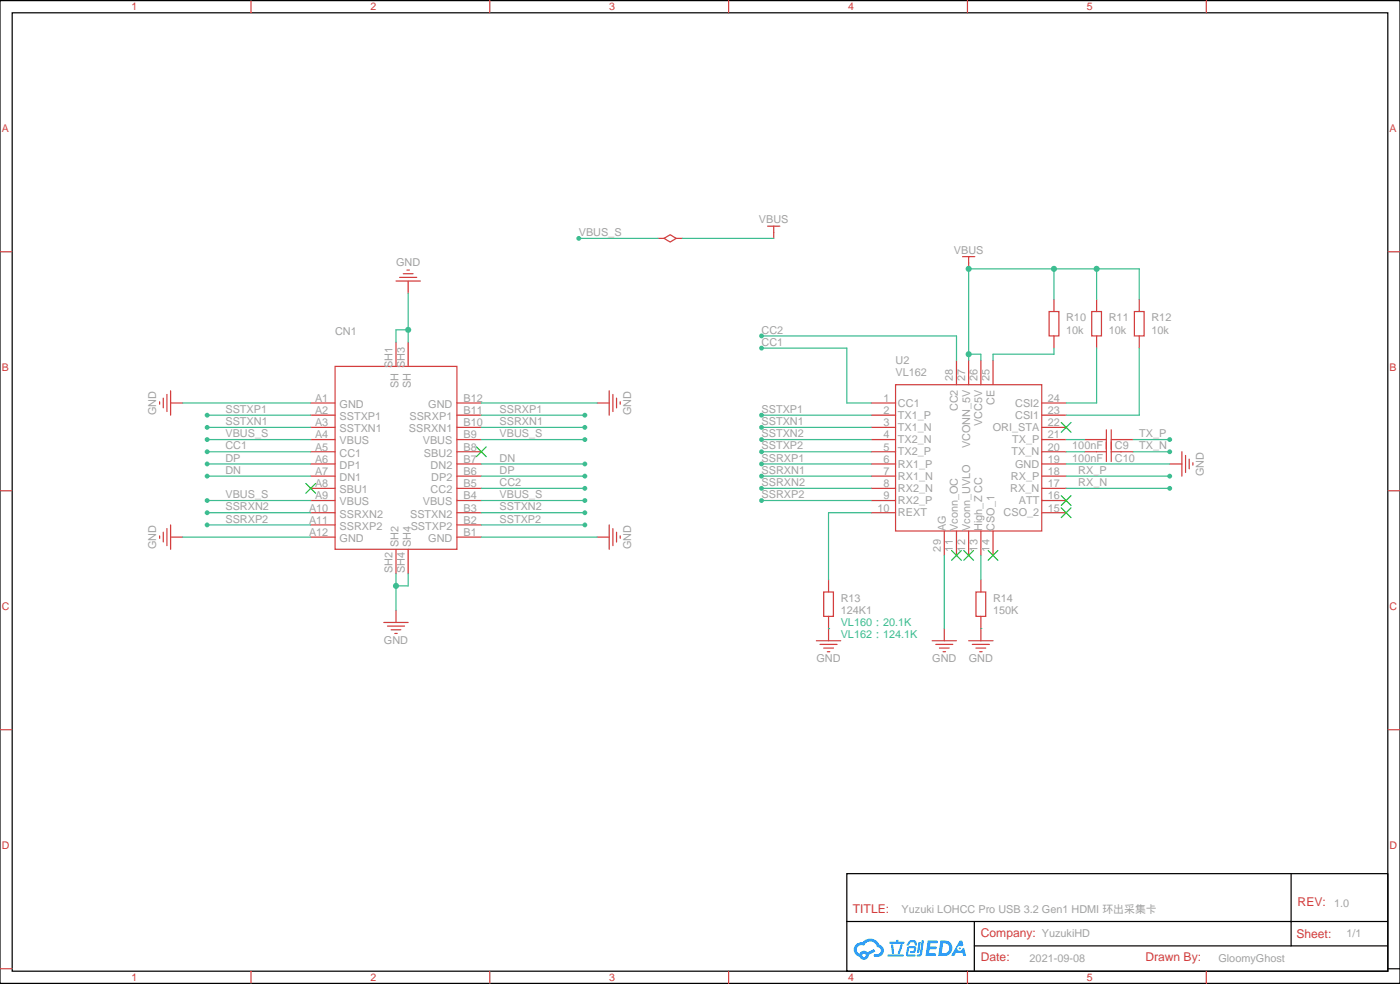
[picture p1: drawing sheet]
<svg xmlns="http://www.w3.org/2000/svg" width="405mm" height="285mm" viewBox="0 0 405 285" stroke-linecap="round" stroke-linejoin="round" font-family="sans-serif">
<path d="M0 .2h405.3v284.3h-405.3zM3.5 3.7h398.3v277.3h-398.3zM245.2 252.8h156.6v28.2h-156.6zM373.8 252.8v20.9M245.2 266.6h156.5M282.1 273.7h119.6M282.1 266.6v14.1M401.8 280.3h3.5" fill="none" stroke="#000" stroke-width=".35"/>
<g fill="none" stroke="#d43d3d" stroke-width=".35">
<path d="M72.7 .2v3.5M141.8 .2v3.5M211 .2v3.5M280.1 .2v3.5M349.2 .2v3.5M0 72.8h3.5M401.8 72.8h3.5M0 142h3.5M401.8 142h3.5M0 211.1h3.5M401.8 211.1h3.5M0 280.3h3.5"/>
<path d="M72.7 281v3.5M141.8 281v3.5M211 281v3.5M280.1 281v3.5M349.2 281v3.5"/>
</g>
<g fill="#178fff">
<path d="M268.6 272.1h2.5l.4 .2-.1 .5-2 .1-.1 .9h1.6l.4 .4-.5 .4h-1.7l-.1 1.2 1.8 .1 .2 .3-.2 .3-2.8 .1z"/>
<path d="M277.9 272.2h.7l.3 1.3-.6 .3a.74 .74 0 0 0-1.1 .3 .74 .74 0 0 0 .5 1 .74 .74 0 0 0 .9-.6l.5-.3 .6 2.3h-.8l-.3-.9h-1.8l-.5 .9h-.9z"/>
<path d="M266 272.5h.6l-.4 3a.31 .31 0 0 1-.4 .2 .31 .31 0 0 1-.3-.3z"/>
<path d="M266.9 272.1h.6l-.5 3.9a.89 .89 0 0 1-.7 .7 .89 .89 0 0 1-.9-.3l1-.4z"/>
<path d="M263.2 272.2l.6-.2 1.2 .1 .6 1.3-.7 .2-.3-1-1.1 .2a.95 .95 0 0 1-.9 .8l-.1-.2z"/>
<path d="M262.9 273.9l1.8-.2a1.04 1.04 0 0 1 .6 1.1 1.04 1.04 0 0 1-.9 .9h-.6a.29 .29 0 0 1-.3-.3 .29 .29 0 0 1 .3-.3h.7l.2-.8-1.5 .1-.3 1.7 1.9 .1a.29 .29 0 0 1 .3 .3 .29 .29 0 0 1-.3 .3l-2-.1-.4-.2 .2-2.1z"/>
<path d="M257 276.2h4.4a.3 .3 0 0 1 .3 .3 .3 .3 0 0 1-.3 .3h-4.3z"/>
<path d="M260.7 273.2h.7l-.5 1.7a1.02 1.02 0 0 1-.7 1.1l-.3-.2z"/>
<path d="M258 273.3h.6l.2 2.4-.2 .3-.3-.2z"/>
<path d="M257.5 272.5h1.9l.2-.6h.5v.6h1.5a.29 .29 0 0 1 .3 .3 .29 .29 0 0 1-.3 .2h-4z"/>
<path d="M272.3 272.1l-.7 4.5h1.5a2.27 2.27 0 0 0 2.6-2.3 2.27 2.27 0 0 0-2.7-2.2zM273.1 272.9a1.5 1.5 0 0 1 1.8 1.5 1.5 1.5 0 0 1-2 1.4h-.3z"/>
<path d="M247.8 273.3a2.09 2.09 0 0 0 1 3.5 1.37 1.37 0 0 0 1.6 .9 1.37 1.37 0 0 0 1.1-1.4l1.9-1-.4-.7-1.8 .9a1.4 1.4 0 0 0-2.3 .5 1.32 1.32 0 0 1-.7-1.9 1.32 1.32 0 0 1 1.9-.5 2.02 2.02 0 0 1 2.1-1.2 2.02 2.02 0 0 1 1.8 1.6 1.09 1.09 0 0 1 1 1.4 1.09 1.09 0 0 1-1.5 .7 .41 .41 0 0 0-.5 .3 .41 .41 0 0 0 .3 .5 1.89 1.89 0 0 0 2.5-1.2 1.89 1.89 0 0 0-1.2-2.4 2.98 2.98 0 0 0-5-.7l-1 .2zM249.6 276.4a.55 .55 0 0 1 1.1 0 .55 .55 0 0 1-1.1 0z"/>
<circle cx="277.9" cy="274.4" r=".28"/>
</g>
<g fill="none" stroke="#d43d3d" stroke-width=".35">
<path d="M116.8 79.2h2.8M117.8 78.1h.7M190.5 69h1.8M192.3 69l1.7-1.1 1.8 1.1-1.8 1zM195.8 69h1.8M222.2 65.4h3.6M224 65.4v3.6M278.7 74.3h3.5M280.5 74.3v3.5M114.7 99v7M114.7 81.3h7M115.7 80.3h4.9"/>
<path d="M118.2 81.3v3.5M118.2 99v7M303.7 90.1h2.9v7.1h-2.9zM305.2 86.6v3.5M305.2 97.2v3.5M316.1 90.1h2.8v7.1h-2.8zM317.5 86.6v3.5M317.5 97.2v3.5M328.4 90.1h2.9v7.1h-2.9zM329.8 86.6v3.5M329.8 97.2v3.5M46.2 116.2v.7"/>
<path d="M47.3 115.2v2.8M48.3 114.1v5M49.4 116.6h3.5M49.4 113.1v7M90 116.6h7M97 106h35.3v52.9h-35.3zM132.3 116.6h7M172.9 116.6h3.5M176.4 113.1v7M177.4 114.1v5M178.5 115.2v2.8M179.6 116.2v.7"/>
<path d="M252.2 116.6h7.1M259.3 111.3h42.3v42.3h-42.3zM276.9 104.2v7.1M280.5 104.2v7.1M284 104.2v7.1M287.5 104.2v7.1M301.6 116.6h7.1M90 120.1h7M90 123.6h7M90 127.2h7M90 130.7h7M90 134.2h7"/>
<path d="M90 137.8h7M132.3 120.1h7M132.3 123.6h7M132.3 127.2h7M132.3 130.7h7M132.3 134.2h7M132.3 137.8h7M252.2 120.1h7.1M252.2 123.6h7.1M252.2 127.2h7.1M252.2 130.7h7.1M252.2 134.2h7.1"/>
<path d="M252.2 137.8h7.1M301.6 120.1h7.1M301.6 123.6h7.1M301.6 127.2h7.1M301.6 130.7h7.1M301.6 134.2h7.1M301.6 137.8h7.1M314 127.2h6.3M314 130.7h6.3M320.3 124.4v9.1M321.7 127.2h6.4M321.7 130.7h6.4"/>
<path d="M321.7 124.4v9.1M338.7 134.2h3.5M342.2 130.7v7.1M343.3 131.8v4.9M344.3 132.8v2.8M345.4 133.9v.7M46.2 155v.8M47.3 154v2.8M48.3 152.9v5M49.4 155.4h3.5M49.4 151.9v7M90 141.3h7"/>
<path d="M90 144.8h7M90 148.3h7M90 151.9h7M90 155.4h7M114.7 158.9v7.1M118.2 158.9v7.1M132.3 141.3h7M132.3 144.8h7M132.3 148.3h7M132.3 151.9h7M132.3 155.4h7M172.9 155.4h3.5"/>
<path d="M176.4 151.9v7M177.4 152.9v5M178.5 154v2.8M179.6 155v.8M252.2 141.3h7.1M252.2 144.8h7.1M252.2 148.3h7.1M273.4 153.6v7.1M276.9 153.6v7.1M280.5 153.6v7.1M284 153.6v7.1M287.5 153.6v7.1"/>
<path d="M301.6 141.3h7.1M301.6 144.8h7.1M301.6 148.3h7.1M114.7 176.6v3.5M238.5 171.3h2.8v7h-2.8zM239.9 167.7v3.6M239.9 178.3v7.1M282.6 171.3h2.8v7h-2.8zM284 167.7v3.6M284 178.3v7.1M111.1 180.1h7.1M112.2 181.2h4.9"/>
<path d="M113.2 182.2h2.9M114.3 183.3h.7M236.4 185.4h7M237.4 186.4h5M238.5 187.5h2.8M239.5 188.6h.7M269.9 185.4h7M270.9 186.4h5M272 187.5h2.8M273 188.6h.8M273.4 181.9v3.5M280.5 185.4h7"/>
<path d="M281.5 186.4h5M282.6 187.5h2.8M283.6 188.6h.7"/>
</g>
<g fill="none" stroke="#3c3" stroke-width=".35">
<path d="M88.5 139.9l2.9 2.8M91.4 139.9l-2.9 2.8M137.9 129.3l2.9 2.8M140.8 129.3l-2.9 2.8M307.3 122.2l2.8 2.9M310.1 122.2l-2.8 2.9M275.5 159.3l2.8 2.8M278.3 159.3l-2.8 2.8M279 159.3l2.9 2.8M281.9 159.3l-2.9 2.8M286.1 159.3l2.8 2.8M288.9 159.3l-2.8 2.8"/>
<path d="M307.3 146.9l2.8 2.9M307.3 143.4l2.8 2.8M310.1 146.9l-2.8 2.9M310.1 143.4l-2.8 2.8"/>
</g>
<g fill="none" stroke="#3dbd91" stroke-width=".35">
<path d="M118.2 95.4h-3.5v3.6M118.2 84.8v14.2M220.5 97.2h56.4v7M52.9 116.6h37.1M139.3 116.6h33.6M220.5 100.7h24.7v15.9h7M60 137.8h30M60 134.2h30M60 130.7h30M60 127.2h30M60 123.6h30M60 120.1h30"/>
<path d="M139.3 137.8h30M139.3 134.2h30M139.3 127.2h30M139.3 123.6h30M139.3 120.1h30M220.5 137.8h31.7M220.5 134.2h31.7M220.5 130.7h31.7M220.5 127.2h31.7M220.5 123.6h31.7M220.5 120.1h31.7M308.7 130.7h5.3"/>
<path d="M308.7 127.2h5.3M328.1 130.7h10.6M328.1 127.2h10.6M52.9 155.4h37.1M60 151.9h30M60 148.3h30M60 144.8h30M139.3 151.9h30M139.3 148.3h30M139.3 144.8h30M139.3 155.4h33.6M139.3 141.3h30"/>
<path d="M220.5 144.8h31.7M220.5 141.3h31.7M252.2 148.3h-12.3v19.4M114.7 166v10.6M118.2 166v3.5h-3.5"/>
</g>
<circle cx="239.9" cy="181.9" r=".18" fill="#3dbd91"/>
<path d="M305.2 77.8v8.8M317.5 77.8v8.8M329.8 86.6v-8.8h-49.3v26.4M280.5 102.5h3.5v1.7M305.2 100.7v1.8h-17.7v1.7M317.5 100.7v15.9h-8.8M329.8 100.7v19.4h-21.1M308.7 137.8h30M308.7 134.2h30M308.7 141.3h30" fill="none" stroke="#3dbd91" stroke-width=".35"/>
<circle cx="284" cy="181.9" r=".18" fill="#3dbd91"/>
<path d="M167.6 69h22.9M197.6 69h26.4M273.4 160.7v21.2M284 160.7v7" fill="none" stroke="#3dbd91" stroke-width=".35"/>
<g fill="#3dbd91">
<circle cx="118.2" cy="95.4" r=".88"/>
<circle cx="114.7" cy="169.5" r=".88"/>
<circle cx="280.5" cy="102.5" r=".88"/>
<circle cx="280.5" cy="77.8" r=".88"/>
<circle cx="305.2" cy="77.8" r=".88"/>
<circle cx="317.5" cy="77.8" r=".88"/>
<circle cx="60" cy="151.9" r=".71"/>
<circle cx="60" cy="148.3" r=".71"/>
<circle cx="60" cy="144.8" r=".71"/>
<circle cx="60" cy="137.8" r=".71"/>
<circle cx="60" cy="134.2" r=".71"/>
<circle cx="60" cy="130.7" r=".71"/>
<circle cx="60" cy="127.2" r=".71"/>
<circle cx="60" cy="123.6" r=".71"/>
<circle cx="60" cy="120.1" r=".71"/>
<circle cx="169.3" cy="151.9" r=".71"/>
<circle cx="169.3" cy="148.3" r=".71"/>
<circle cx="169.3" cy="144.8" r=".71"/>
<circle cx="169.3" cy="141.3" r=".71"/>
<circle cx="169.3" cy="137.8" r=".71"/>
<circle cx="169.3" cy="134.2" r=".71"/>
<circle cx="169.3" cy="127.2" r=".71"/>
<circle cx="169.3" cy="123.6" r=".71"/>
<circle cx="169.3" cy="120.1" r=".71"/>
<circle cx="220.5" cy="120.1" r=".71"/>
<circle cx="220.5" cy="123.6" r=".71"/>
<circle cx="220.5" cy="127.2" r=".71"/>
<circle cx="220.5" cy="130.7" r=".71"/>
<circle cx="338.7" cy="130.7" r=".71"/>
<circle cx="338.7" cy="127.2" r=".71"/>
<circle cx="220.5" cy="137.8" r=".71"/>
<circle cx="220.5" cy="144.8" r=".71"/>
<circle cx="220.5" cy="141.3" r=".71"/>
<circle cx="220.5" cy="134.2" r=".71"/>
<circle cx="220.5" cy="100.7" r=".71"/>
<circle cx="220.5" cy="97.2" r=".71"/>
<circle cx="338.7" cy="141.3" r=".71"/>
<circle cx="338.7" cy="137.8" r=".71"/>
<circle cx="167.6" cy="69" r=".71"/>
</g>
<g font-size="3.5" fill="#d43d3d">
<text x="375.7" y="262.3">REV:</text>
<text x="246.9" y="264">TITLE:</text>
<text x="284" y="271.1">Company: YuzukiHD</text>
<text x="375.4" y="271.4">Sheet:</text>
<text x="284" y="278.1">Date:</text>
<text x="331.6" y="278.1">Drawn By:</text>
</g>
<g font-size="3.1" fill="#d43d3d">
<text x="38.1" y="3">1</text>
<text x="107.2" y="3">2</text>
<text x="176.4" y="3">3</text>
<text x="245.5" y="3">4</text>
<text x="314.7" y="3">5</text>
<text x=".5" y="38.1">A</text>
<text x="402.3" y="38.1">A</text>
<text x=".5" y="107.3">B</text>
<text x="402.3" y="107.3">B</text>
<text x=".5" y="176.4">C</text>
<text x="402.3" y="176.4">C</text>
<text x=".5" y="245.5">D</text>
<text x="402.3" y="245.5">D</text>
<text x="38.1" y="283.8">1</text>
<text x="107.2" y="283.8">2</text>
<text x="176.4" y="283.8">3</text>
<text x="245.5" y="283.8">4</text>
<text x="314.7" y="283.8">5</text>
</g>
<g font-size="3.1" fill="#a2a2a2">
<text x="219.7" y="64.6">VBUS</text>
<text x="167.6" y="68.3">VBUS_S</text>
<text x="114.7" y="76.9">GND</text>
<text x="276.2" y="73.4">VBUS</text>
<text x="308.7" y="93">R10</text>
<text x="321" y="93">R11</text>
<text x="333.4" y="93">R12</text>
<text x="97" y="96.8">CN1</text>
<text x="220.5" y="100.1">CC1</text>
<text x="220.5" y="96.5">CC2</text>
<text x="308.7" y="96.5">10k</text>
<text x="321" y="96.5">10k</text>
<text x="333.4" y="96.5">10k</text>
<text x="113.6" y="106.5" transform="rotate(-90 113.6 106.5)">SH1</text>
<text x="117.2" y="106.5" transform="rotate(-90 117.2 106.5)">SH3</text>
<text x="259.3" y="105.3">U2</text>
<text x="115.4" y="112.4" transform="rotate(-90 115.4 112.4)">SH</text>
<text x="118.9" y="112.4" transform="rotate(-90 118.9 112.4)">SH</text>
<text x="259.3" y="108.9">VL162</text>
<text x="275.9" y="110.2" transform="rotate(-90 275.9 110.2)">28</text>
<text x="279.4" y="110.2" transform="rotate(-90 279.4 110.2)">27</text>
<text x="283" y="110.2" transform="rotate(-90 283 110.2)">26</text>
<text x="286.5" y="110.2" transform="rotate(-90 286.5 110.2)">25</text>
<text x="65.3" y="119.5">SSTXP1</text>
<text x="91.2" y="116.3">A1</text>
<text x="91.2" y="119.8">A2</text>
<text x="98.3" y="118">GND</text>
<text x="124" y="118">GND</text>
<text x="134.2" y="119.8">B11</text>
<text x="134.2" y="116.3">B12</text>
<text x="144.6" y="119.5">SSRXP1</text>
<text x="220.5" y="119.5">SSTXP1</text>
<text x="255.8" y="116.3">1</text>
<text x="255.8" y="119.8">2</text>
<text x="260" y="117.7">CC1</text>
<text x="277.3" y="119" transform="rotate(-90 277.3 119)">CC2</text>
<text x="287.9" y="117.1" transform="rotate(-90 287.9 117.1)">CE</text>
<text x="293.9" y="117.7">CSI2</text>
<text x="303.4" y="119.8">23</text>
<text x="303.4" y="116.3">24</text>
<text x="45.2" y="120.1" transform="rotate(-90 45.2 120.1)">GND</text>
<text x="65.3" y="123">SSTXN1</text>
<text x="91.2" y="123.3">A3</text>
<text x="98.3" y="121.5">SSTXP1</text>
<text x="98.3" y="125.1">SSTXN1</text>
<text x="118.4" y="125.1">SSRXN1</text>
<text x="118.6" y="121.5">SSRXP1</text>
<text x="134.2" y="123.3">B10</text>
<text x="144.6" y="123">SSRXN1</text>
<text x="182.8" y="120.1" transform="rotate(-90 182.8 120.1)">GND</text>
<text x="220.5" y="123">SSTXN1</text>
<text x="255.8" y="123.3">3</text>
<text x="260" y="121.2">TX1_P</text>
<text x="260" y="124.7">TX1_N</text>
<text x="284.4" y="123.2" transform="rotate(-90 284.4 123.2)">VCC5V</text>
<text x="287.4" y="124.7">ORI_STA</text>
<text x="293.9" y="121.2">CSI1</text>
<text x="303.4" y="123.3">22</text>
<text x="65.3" y="130">CC1</text>
<text x="65.3" y="126.5">VBUS_S</text>
<text x="91.2" y="126.8">A4</text>
<text x="91.2" y="130.4">A5</text>
<text x="98.3" y="128.6">VBUS</text>
<text x="122.4" y="128.6">VBUS</text>
<text x="134.2" y="130.4">B8</text>
<text x="134.2" y="126.8">B9</text>
<text x="144.6" y="126.5">VBUS_S</text>
<text x="220.5" y="126.5">SSTXN2</text>
<text x="220.5" y="130">SSTXP2</text>
<text x="255.8" y="126.8">4</text>
<text x="255.8" y="130.4">5</text>
<text x="260" y="128.2">TX2_N</text>
<text x="260" y="131.8">TX2_P</text>
<text x="280.9" y="129.7" transform="rotate(-90 280.9 129.7)">VCONN_5V</text>
<text x="292.9" y="131.8">TX_N</text>
<text x="293" y="128.2">TX_P</text>
<text x="303.4" y="130.4">20</text>
<text x="303.4" y="126.8">21</text>
<text x="310.4" y="130">100nF</text>
<text x="322.8" y="130">C9</text>
<text x="329.8" y="130">TX_N</text>
<text x="329.8" y="126.5">TX_P</text>
<text x="65.3" y="137.1">DN</text>
<text x="65.3" y="133.6">DP</text>
<text x="91.2" y="133.9">A6</text>
<text x="91.2" y="137.4">A7</text>
<text x="98.3" y="132.1">CC1</text>
<text x="98.3" y="135.7">DP1</text>
<text x="122.8" y="132.1">SBU2</text>
<text x="124.7" y="135.7">DN2</text>
<text x="134.2" y="137.4">B6</text>
<text x="134.2" y="133.9">B7</text>
<text x="144.6" y="137.1">DP</text>
<text x="144.6" y="133.6">DN</text>
<text x="220.5" y="137.1">SSRXN1</text>
<text x="220.5" y="133.6">SSRXP1</text>
<text x="255.8" y="133.9">6</text>
<text x="255.8" y="137.4">7</text>
<text x="260" y="135.3">RX1_P</text>
<text x="293.9" y="135.3">GND</text>
<text x="303.4" y="137.4">18</text>
<text x="303.4" y="133.9">19</text>
<text x="310.4" y="133.6">100nF</text>
<text x="312.2" y="137.1">RX_P</text>
<text x="322.8" y="133.6">C10</text>
<text x="348.6" y="137.7" transform="rotate(-90 348.6 137.7)">GND</text>
<text x="91.2" y="140.9">A8</text>
<text x="98.3" y="139.2">DN1</text>
<text x="98.3" y="142.7">SBU1</text>
<text x="124.7" y="142.7">CC2</text>
<text x="124.9" y="139.2">DP2</text>
<text x="134.2" y="140.9">B5</text>
<text x="144.6" y="140.6">CC2</text>
<text x="220.5" y="140.6">SSRXN2</text>
<text x="255.8" y="140.9">8</text>
<text x="260" y="138.8">RX1_N</text>
<text x="260" y="142.4">RX2_N</text>
<text x="292.5" y="142.4">RX_N</text>
<text x="292.7" y="138.8">RX_P</text>
<text x="303.4" y="140.9">17</text>
<text x="312.2" y="140.6">RX_N</text>
<text x="65.3" y="147.7">SSRXN2</text>
<text x="65.3" y="144.2">VBUS_S</text>
<text x="89.5" y="148">A10</text>
<text x="91.2" y="144.5">A9</text>
<text x="98.3" y="146.2">VBUS</text>
<text x="98.3" y="149.8">SSRXN2</text>
<text x="118.7" y="149.8">SSTXN2</text>
<text x="122.4" y="146.2">VBUS</text>
<text x="134.2" y="148">B3</text>
<text x="134.2" y="144.5">B4</text>
<text x="144.6" y="147.7">SSTXN2</text>
<text x="144.6" y="144.2">VBUS_S</text>
<text x="220.5" y="144.2">SSRXP2</text>
<text x="254" y="148">10</text>
<text x="255.8" y="144.5">9</text>
<text x="260" y="145.9">RX2_P</text>
<text x="260" y="149.4">REXT</text>
<text x="290.6" y="149.4">CSO_2</text>
<text x="295" y="145.9">ATT</text>
<text x="303.4" y="148">15</text>
<text x="303.4" y="144.5">16</text>
<text x="65.3" y="151.2">SSRXP2</text>
<text x="89.5" y="151.5">A11</text>
<text x="89.5" y="155.1">A12</text>
<text x="98.3" y="153.3">SSRXP2</text>
<text x="118.9" y="153.3">SSTXP2</text>
<text x="134.2" y="155.1">B1</text>
<text x="134.2" y="151.5">B2</text>
<text x="144.6" y="151.2">SSTXP2</text>
<text x="273.8" y="153.6" transform="rotate(-90 273.8 153.6)">AG</text>
<text x="277.3" y="153.6" transform="rotate(-90 277.3 153.6)">Vconn_OC</text>
<text x="280.9" y="153.6" transform="rotate(-90 280.9 153.6)">Vconn_UVLO</text>
<text x="284.4" y="153.6" transform="rotate(-90 284.4 153.6)">High_Z CC</text>
<text x="287.9" y="153.6" transform="rotate(-90 287.9 153.6)">CSO_1</text>
<text x="45.2" y="158.9" transform="rotate(-90 45.2 158.9)">GND</text>
<text x="98.3" y="156.8">GND</text>
<text x="115.4" y="158.3" transform="rotate(-90 115.4 158.3)">SH2</text>
<text x="118.9" y="158.3" transform="rotate(-90 118.9 158.3)">SH4</text>
<text x="124" y="156.8">GND</text>
<text x="182.8" y="158.9" transform="rotate(-90 182.8 158.9)">GND</text>
<text x="272.4" y="159.6" transform="rotate(-90 272.4 159.6)">29</text>
<text x="275.9" y="159.6" transform="rotate(-90 275.9 159.6)">11</text>
<text x="279.4" y="159.6" transform="rotate(-90 279.4 159.6)">12</text>
<text x="283" y="159.6" transform="rotate(-90 283 159.6)">13</text>
<text x="286.5" y="159.6" transform="rotate(-90 286.5 159.6)">14</text>
<text x="113.6" y="165.9" transform="rotate(-90 113.6 165.9)">SH2</text>
<text x="117.2" y="165.9" transform="rotate(-90 117.2 165.9)">SH4</text>
<text x="243.4" y="174.1">R13</text>
<text x="243.4" y="177.7">124K1</text>
<text x="287.5" y="174.1">R14</text>
<text x="287.5" y="177.7">150K</text>
<text x="111.2" y="186.3">GND</text>
<text x="236.4" y="191.6">GND</text>
<text x="269.9" y="191.6">GND</text>
<text x="280.5" y="191.6">GND</text>
<text x="386.3" y="262.3">1.0</text>
<text x="261.1" y="264.1">Yuzuki LOHCC Pro USB 3.2 Gen1 HDMI 环出采集卡</text>
<text x="389.8" y="271.2">1/1</text>
<text x="298.1" y="278.2">2021-09-08</text>
<text x="352.8" y="278.2">GloomyGhost</text>
</g>
<g font-size="3.1" fill="#3dbc91">
<text x="243.4" y="181.2">VL160：20.1K</text>
<text x="243.4" y="184.7">VL162：124.1K</text>
</g>
</svg>
